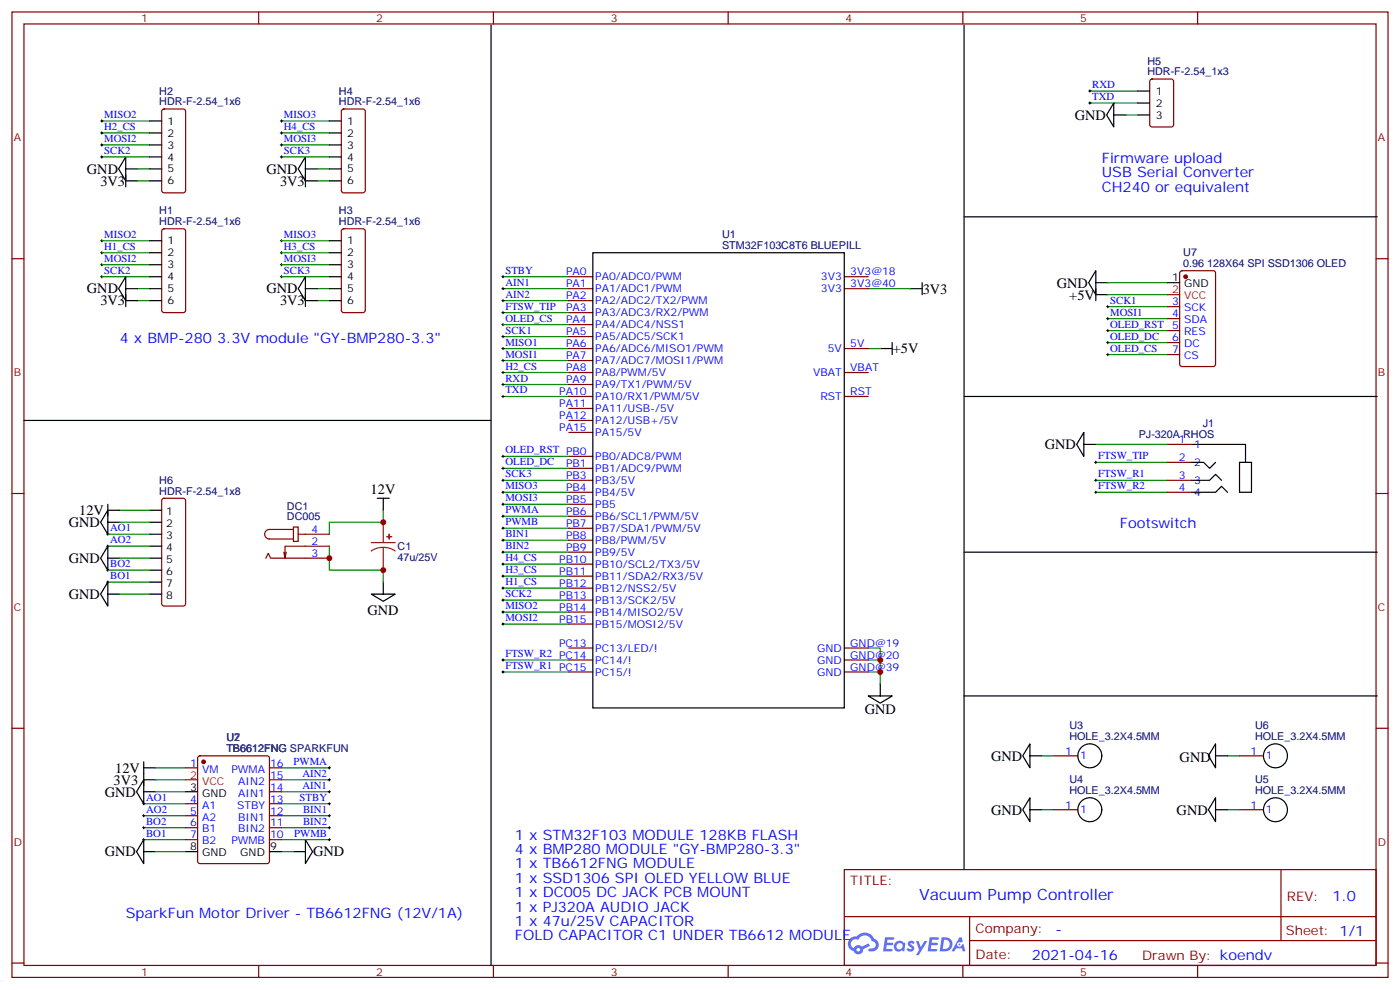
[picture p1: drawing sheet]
<svg xmlns="http://www.w3.org/2000/svg" width="412mm" height="292mm" viewBox="0 0 412 292" stroke-linecap="round" stroke-linejoin="round" font-family="sans-serif">
<g fill="none" stroke="#870000" stroke-width=".35">
<path d="M3.5 3.5h405.4v284.4h-405.4zM7.1 7.1h398.2v277.2h-398.2zM76.2 3.5v3.6M145.3 3.5v3.6M214.5 3.5v3.6M283.6 3.5v3.6M352.8 3.5v3.6M3.5 76.2h3.6M405.3 76.2h3.6M3.5 145.3h3.6M405.3 145.3h3.6M3.5 214.5h3.6"/>
<path d="M405.3 214.5h3.6M248.7 256.1h156.6v28.2h-156.6zM377.3 256.1v20.9M248.7 270h156.5M285.6 277h119.6M285.6 270v14.1M3.5 283.6h3.6M76.2 284.3v3.6M145.3 284.3v3.6M214.5 284.3v3.6M283.6 284.3v3.6M352.8 284.3v3.6"/>
<path d="M405.3 283.6h3.6"/>
</g>
<g fill="#5487ff">
<path d="M267.7 277.3a1.22 1.22 0 0 1 1.7 .3l-.4 .5a.47 .47 0 0 0-.3-.4 .47 .47 0 0 0-.5 .2l.1 .3a1.14 1.14 0 0 1 .8 1.7 1.14 1.14 0 0 1-1.9 0l-.2-.2 .5-.5 .7 .4a.29 .29 0 0 0 .3-.3 .29 .29 0 0 0-.2-.3 1.04 1.04 0 0 1-.6-1.7z"/>
<path d="M260.7 276h2.4l.3 .2-.2 .5-1.8 .1-.1 .8h1.5l.3 .4-.3 .4h-1.6l-.2 1.1h1.7l.2 .3-.2 .3-2.6 .1z"/>
<path d="M273.8 276h2.4l.3 .2-.1 .5-1.8 .1-.2 .8h1.6l.3 .4-.4 .4h-1.6l-.1 1.1h1.7l.2 .3-.2 .3-2.6 .1z"/>
<path d="M282.6 276.1h.7l.3 1.2-.6 .3a.69 .69 0 0 0-1 .3 .69 .69 0 0 0 .4 1 .69 .69 0 0 0 .9-.7l.5-.2 .6 2.2h-.8l-.2-.9h-1.8l-.5 .9h-.8z"/>
<path d="M269.8 277.1h.8l.6 1.8 1.1-1.8h.9l-2.6 4.2h-.8l.9-1.5z"/>
<path d="M277.4 276.1l-.6 4.1h1.3a2.11 2.11 0 0 0 2.5-2.1 2.11 2.11 0 0 0-2.5-2zM278.1 276.8a1.39 1.39 0 0 1 1.7 1.4 1.39 1.39 0 0 1-1.8 1.3h-.3z"/>
<path d="M263.7 277.7a1.54 1.54 0 0 0-.1 2.1 1.54 1.54 0 0 0 2.2 .2l.6 .2 .3-2.3-.2-.2-.4-.1a1.49 1.49 0 0 0-2.4 .1zM264 278.7a.94 .94 0 0 1 1.8 0 .94 .94 0 0 1-1.8 0z"/>
<path d="M250.4 276.4a2.18 2.18 0 0 0 1.1 3.7 1.44 1.44 0 0 0 1.6 1 1.44 1.44 0 0 0 1.2-1.5l2-1-.5-.8-1.9 1a1.47 1.47 0 0 0-2.4 .4 1.39 1.39 0 0 1-.7-1.9 1.39 1.39 0 0 1 2-.5 2.12 2.12 0 0 1 2.2-1.3 2.12 2.12 0 0 1 1.9 1.7 1.14 1.14 0 0 1 1.1 1.4 1.14 1.14 0 0 1-1.7 .8 .43 .43 0 0 0-.5 .3 .43 .43 0 0 0 .4 .5 1.98 1.98 0 0 0 2.5-1.2 1.98 1.98 0 0 0-1.2-2.5 3.1 3.1 0 0 0-5.3-.7l-.9 .1zM252.3 279.7a.55 .55 0 0 1 1.1 0 .55 .55 0 0 1-1.1 0z"/>
<circle cx="282.6" cy="278.1" r=".26"/>
</g>
<g fill="none" stroke="#000" stroke-width=".35">
<path d="M144.6 7.4v276.9M284 7.4v248.7M44.1 35.6h3.5M44.1 39.2h3.5M97 35.6h3.5M97 39.2h3.5M328.1 30.3v7.1l-2.1-3.5zM328.1 33.9h3.5M335.1 33.9h3.6M335.1 26.8h3.6M335.1 30.3h3.6M37 46.2v7.1l-2.1-3.6z"/>
<path d="M37 49.7h3.6M37 53.3h3.6M37 51.5v3.5M44.1 49.7h3.5M44.1 53.3h3.5M44.1 42.7h3.5M44.1 46.2h3.5M90 46.2v7.1l-2.2-3.6zM90 49.7h3.5M90 53.3h3.5M90 51.5v3.5M97 49.7h3.5"/>
<path d="M97 53.3h3.5M97 42.7h3.5M97 46.2h3.5M44.1 70.9h3.5M44.1 74.4h3.5M44.1 78h3.5M97 70.9h3.5M97 74.4h3.5M97 78h3.5M174.6 74.4h74.1v134.1h-74.1zM284 63.9h121.7M322.8 79.7v7.1l-2.1-3.5z"/>
<path d="M37 81.5v7l-2.1-3.5zM37 85h3.6M37 86.8v3.5M37 88.5h3.6M44.1 85h3.5M44.1 88.5h3.5M44.1 81.5h3.5M90 81.5v7l-2.2-3.5zM90 85h3.5M90 86.8v3.5M90 88.5h3.5M97 85h3.5"/>
<path d="M97 88.5h3.5M97 81.5h3.5M268.1 85h3.5M271.6 83.3v3.5M322.8 83.3h3.5M322.8 86.8h3.5M322.8 85v3.5M344 83.3h3.5M259.3 102.7h3.5M262.8 100.9v3.5M284 116.8h121.7M7.1 123.8h137.5"/>
<path d="M319.3 127.4v7l-2.2-3.5zM319.3 130.9h3.5M351 130.9h15.9v5.3M351 136.2h3.5l1.8 1.7 1.8-1.7M365.1 136.2h3.6v8.8h-3.6zM31.7 150.3v7l-2.1-3.5zM31.7 150.3h3.6M31.7 153.8h3.6M31.7 148.5v3.5M44.1 150.3h3.5M44.1 153.8h3.5M44.1 157.3h3.5"/>
<path d="M111.1 146.8h3.6M112.9 146.8v3.5M351 141.5h5.3l1.8-1.8 1.7 1.8M351 145h7.1l1.7-1.8 1.8 1.8M31.7 160.9v7l-2.1-3.5zM31.7 171.4v7.1l-2.1-3.5zM31.7 164.4h3.6M31.7 175h3.6M44.1 160.9h3.5M44.1 164.4h3.5M44.1 167.9h3.5M44.1 171.4h3.5"/>
<path d="M44.1 175h3.5M109.4 175h7l-3.5 2.1zM112.9 171.4v3.6M284 162.6h121.7M255.8 205h7l-3.5 2.1zM259.3 201.4v3.6M284 205h121.7M303.4 219.1v7l-2.1-3.5zM358.1 219.1v7l-2.1-3.5zM42.3 229.7v7l-2.1-3.5zM42.3 233.2h3.6M42.3 229.7h3.6"/>
<path d="M42.3 224.4v7M42.3 226.1h3.6M54.7 233.2h3.5M303.4 234.9v7.1l-2.1-3.5zM303.4 222.6h3.5M303.4 238.5h3.5M358.1 234.9v7.1l-2.1-3.5zM358.1 222.6h3.5M358.1 238.5h3.5M42.3 247.3v7.1l-2.1-3.6zM42.3 250.8h3.6M54.7 250.8h3.5"/>
<path d="M79.4 250.8h3.5M86.4 250.8h3.6M90 247.3l2.1 3.5-2.1 3.6z"/>
<circle cx="321" cy="222.6" r="3.5"/>
<circle cx="321" cy="238.5" r="3.5"/>
<circle cx="375.7" cy="222.6" r="3.5"/>
<circle cx="375.7" cy="238.5" r="3.5"/>
</g>
<g fill="none" stroke="#008700" stroke-width=".35">
<path d="M30 39.2h14.1M30 35.6h14.1M82.9 39.2h14.1M82.9 35.6h14.1M321 26.8h14.1M321 30.3h14.1M331.6 33.9h3.5M30 46.2h14.1M30 42.7h14.1M40.6 49.7h3.5M40.6 53.3h3.5M82.9 46.2h14.1"/>
<path d="M82.9 42.7h14.1M93.5 49.7h3.5M93.5 53.3h3.5M30 70.9h14.1M30 74.4h14.1M30 78h14.1M82.9 70.9h14.1M82.9 74.4h14.1M82.9 78h14.1M30 81.5h14.1M40.6 88.5h3.5M40.6 85h3.5"/>
<path d="M82.9 81.5h14.1M93.5 88.5h3.5M93.5 85h3.5M148.2 88.5h19.4M148.2 85h19.4M148.2 81.5h19.4M148.2 99.1h19.4M148.2 95.6h19.4M148.2 92.1h19.4M255.8 85h12.3M326.3 90.3h17.7M326.3 93.8h17.7"/>
<path d="M326.3 83.3h17.7M326.3 86.8h17.7M326.3 97.4h17.7M148.2 113.2h19.4M148.2 116.8h19.4M148.2 102.7h19.4M148.2 106.2h19.4M148.2 109.7h19.4M255.8 102.7h3.5M326.3 100.9h17.7M326.3 104.4h17.7M148.2 137.9h19.4"/>
<path d="M148.2 134.4h19.4M322.8 130.9h21.2M322.8 136.2h21.2M31.7 157.3h12.4M35.3 150.3h8.8M35.3 153.8h8.8M112.9 150.3v3.5h-15.9v3.5M148.2 152h19.4M148.2 155.6h19.4M148.2 159.1h19.4M148.2 141.5h19.4M148.2 145h19.4"/>
<path d="M148.2 148.5h19.4M322.8 141.5h21.2M322.8 145h21.2M31.7 171.4h12.4M31.7 167.9h12.4M31.7 160.9h12.4M35.3 164.4h8.8M35.3 175h8.8M97 160.9v7h15.9v3.5M148.2 162.6h19.4M148.2 176.7h19.4M148.2 173.2h19.4"/>
<path d="M148.2 169.7h19.4M148.2 166.2h19.4M148.2 180.3h19.4M148.2 183.8h19.4M148.2 194.4h19.4M148.2 197.9h19.4M255.8 197.9h3.5v3.5M255.8 194.4h3.5v3.5M255.8 190.9h3.5v3.5M42.3 236.7h12.4M45.9 226.1h8.8M45.9 229.7h8.8"/>
<path d="M45.9 233.2h8.8M82.9 226.1h14.1M82.9 229.7h14.1M82.9 233.2h14.1M82.9 236.7h14.1M306.9 222.6h3.5M306.9 238.5h3.5M361.6 222.6h3.5M361.6 238.5h3.5M42.3 240.2h12.4M42.3 243.8h12.4M42.3 247.3h12.4"/>
<path d="M45.9 250.8h8.8M82.9 240.2h14.1M82.9 243.8h14.1M82.9 247.3h14.1M82.9 250.8h3.5"/>
</g>
<g fill="none" stroke="#000" stroke-width=".29">
<path d="M29.6 35.6h.7M29.6 39.2h.7M30 35.3v.7M30 38.8v.7M82.5 35.6h.8M82.5 39.2h.8M82.9 35.3v.7M82.9 38.8v.7M320.7 26.8h.7M320.7 30.3h.7M321 26.5v.7M321 30v.7"/>
<path d="M29.6 42.7h.7M29.6 46.2h.7M30 42.3v.7M30 45.9v.7M82.5 42.7h.8M82.5 46.2h.8M82.9 42.3v.7M82.9 45.9v.7M29.6 74.4h.7M29.6 70.9h.7M29.6 78h.7M30 70.6v.7"/>
<path d="M30 74.1v.7M30 77.6v.7M82.5 74.4h.8M82.5 70.9h.8M82.5 78h.8M82.9 70.6v.7M82.9 74.1v.7M82.9 77.6v.7M29.6 81.5h.7M30 81.1v.7M82.5 81.5h.8M82.9 81.1v.7"/>
<path d="M147.8 88.5h.7M147.8 85h.7M147.8 81.5h.7M147.8 99.1h.7M147.8 95.6h.7M147.8 92.1h.7M148.2 81.1v.7M148.2 84.7v.7M148.2 88.2v.7M148.2 91.7v.7M148.2 95.2v.8M148.2 98.8v.7"/>
<path d="M326 90.3h.7M326 93.8h.7M326 97.4h.7M326.3 90v.7M326.3 93.5v.7M326.3 97v.7M147.8 113.2h.7M147.8 116.8h.7M147.8 102.7h.7M147.8 106.2h.7M147.8 109.7h.7M148.2 102.3v.7"/>
<path d="M148.2 105.8v.7M148.2 109.4v.7M148.2 112.9v.7M148.2 116.4v.7M326 100.9h.7M326 104.4h.7M326.3 100.5v.7M326.3 104.1v.7M147.8 137.9h.7M147.8 134.4h.7M148.2 134.1v.7M148.2 137.6v.7"/>
<path d="M322.4 136.2h.7M322.8 135.8v.7M31.4 157.3h.7M31.7 157v.7M147.8 152h.7M147.8 155.6h.7M147.8 159.1h.7M147.8 141.5h.7M147.8 145h.7M147.8 148.5h.7M148.2 141.1v.7M148.2 144.6v.7"/>
<path d="M148.2 148.2v.7M148.2 151.7v.7M148.2 155.2v.7M148.2 158.8v.7M322.4 141.5h.7M322.4 145h.7M322.8 141.1v.7M322.8 144.6v.7M31.4 171.4h.7M31.4 167.9h.7M31.4 160.9h.7M31.7 160.5v.7"/>
<path d="M31.7 167.6v.7M31.7 171.1v.7M147.8 162.6h.7M147.8 176.7h.7M147.8 173.2h.7M147.8 166.2h.7M147.8 169.7h.7M148.2 162.3v.7M148.2 165.8v.7M148.2 169.3v.7M148.2 172.9v.7M148.2 176.4v.7"/>
<path d="M148.2 179.9v.7M147.8 180.3h.7M147.8 183.8h.7M147.8 194.4h.7M147.8 197.9h.7M148.2 183.4v.8M148.2 194v.7M148.2 197.6v.7M42 236.7h.7M42.3 236.4v.7M42.3 239.9v.7M96.7 226.1h.7"/>
<path d="M96.7 229.7h.7M96.7 233.2h.7M96.7 236.7h.7M97 225.8v.7M97 229.3v.7M97 232.8v.7M97 236.4v.7M97 239.9v.7M42 240.2h.7M42 243.8h.7M42 247.3h.7M42.3 243.4v.7"/>
<path d="M42.3 246.9v.8M96.7 240.2h.7M96.7 243.8h.7M96.7 247.3h.7M97 243.4v.7M97 246.9v.8"/>
</g>
<path d="M109.4 159.8h7M112.9 153.8v6M112.9 161.2l-1.9 .3-1.6 .8M112.9 161.2l1.8 .3 1.7 .8M112.9 161.2v6.7" fill="none" stroke="#8c2424" stroke-width=".35"/>
<g fill="#8c2424" stroke="#8c2424" stroke-width=".35">
<path d="M113.9 158l1.5 .1z"/>
<path d="M114.6 157.3l.1 1.5z"/>
</g>
<g fill="none" stroke="#870000" stroke-width=".35">
<path d="M47.9 32.3l.4-.2h5.7l.6 .4 .1 23.6-.5 .6-5.9 .1-.6-.5-.1-23.5zM100.8 32.3l.4-.2h5.7l.6 .4 .1 23.6-.5 .6-5.9 .1-.6-.5-.1-23.5zM338.9 23.5l.5-.2h5.6l.7 .4v13l-.4 .6-5.9 .1-.7-.5v-12.9zM47.9 67.6l.4-.2h5.7l.6 .4 .1 23.6-.5 .6-5.9 .1-.6-.5-.1-23.5zM100.8 67.6l.4-.2h5.7l.6 .4 .1 23.6-.5 .6-5.9 .1-.6-.5-.1-23.5zM347.7 79.9l.5-.2h9.2l.6 .5 .1 27-.5 .7-9.4 .1-.7-.5v-27.1zM167.6 81.5h7M167.6 85h7M167.6 99.1h7M167.6 95.6h7M167.6 92.1h7M167.6 88.5h7"/>
<path d="M248.7 81.5h7.1M248.7 85h7.1M344 90.3h3.5M344 93.8h3.5M344 97.4h3.5M167.6 116.8h7M167.6 109.7h7M167.6 102.7h7M167.6 113.2h7M167.6 106.2h7M248.7 116.8h7.1M248.7 109.7h7.1"/>
<path d="M248.7 102.7h7.1M344 100.9h3.5M344 104.4h3.5M167.6 137.9h7M167.6 134.4h7M167.6 127.4h7M167.6 123.8h7M167.6 120.3h7M344 130.9h7M344 136.2h7M47.9 147l.4-.2h5.7l.5 .2 .2 .5v30.3l-.3 .5-.4 .2h-5.7l-.5-.2-.2-.5v-30.3zM86.4 155.2h1.4v4.3h-1.4z"/>
<path d="M86.4 155.9h-7a1.41 1.41 0 0 0-1.4 1.4 1.41 1.41 0 0 0 1.4 1.5h7M87.8 157.3h9.2M167.6 159.1h7M167.6 155.6h7M167.6 152h7M167.6 148.5h7M167.6 145h7M167.6 141.5h7M344 145h7M344 141.5h7M78.3 164.4l.7-1.4 .7 1.4h17.3M84.3 162.6l-.3 1.8"/>
<path d="M97 160.9h-13v3.5l-.4-1.8M167.6 176.7h7M167.6 173.2h7M167.6 169.7h7M167.6 166.2h7M167.6 162.6h7M167.6 190.9h7M167.6 194.4h7M167.6 197.9h7M167.6 183.8h7M167.6 180.3h7M248.7 190.9h7.1"/>
<path d="M248.7 194.4h7.1M248.7 197.9h7.1M54.7 226.1h3.5M54.7 236.7h3.5M58.4 222.8l.5-.2h19.8l.6 .4 .1 30.6-.5 .7-20 .1-.6-.5-.1-30.6zM79.4 226.1h3.5M79.4 236.7h3.5M79.4 233.2h3.5M79.4 229.7h3.5M310.4 222.6h7.1M310.4 238.5h7.1M365.1 222.6h7.1"/>
<path d="M365.1 238.5h7.1M54.7 240.2h3.5M54.7 243.8h3.5M54.7 247.3h3.5M79.4 240.2h3.5M79.4 243.8h3.5M79.4 247.3h3.5"/>
</g>
<g fill="#870000" stroke="#870000" stroke-width=".35">
<circle cx="60" cy="224.4" r=".53"/>
<circle cx="349.2" cy="81.5" r=".53"/>
</g>
<path d="M344 86.8h3.5M54.7 229.7h3.5" fill="none" stroke="#f00" stroke-width=".35"/>
<g fill="#c00">
<circle cx="259.3" cy="197.9" r=".88"/>
<circle cx="259.3" cy="194.4" r=".88"/>
<circle cx="112.9" cy="153.8" r=".88"/>
<circle cx="97" cy="164.4" r=".88"/>
<circle cx="112.9" cy="167.9" r=".88"/>
</g>
<text font-size="4.6" fill="#00f" x="270.8" y="265.1">Vacuum Pump Controller</text>
<g font-size="4.2">
<text x="316.6" y="35.3">GND</text>
<text x="25.6" y="51.2">GND</text>
<text x="78.5" y="51.2">GND</text>
<text x="29.6" y="54.7">3V3</text>
<text x="82.5" y="54.7">3V3</text>
<text x="25.6" y="86.4">GND</text>
<text x="29.6" y="90">3V3</text>
<text x="78.5" y="86.4">GND</text>
<text x="82.5" y="90">3V3</text>
<text x="271.8" y="86.5">3V3</text>
<text x="311.3" y="84.7">GND</text>
<text x="315" y="88.2">+5V</text>
<text x="263" y="104.1">+5V</text>
<text x="307.8" y="132.3">GND</text>
<text x="109.2" y="145.5">12V</text>
<text x="20.3" y="155.3">GND</text>
<text x="23.3" y="151.7">12V</text>
<text x="20.3" y="165.8">GND</text>
<text x="20.3" y="176.4">GND</text>
<text x="108.2" y="181.2">GND</text>
<text x="254.7" y="210.3">GND</text>
<text x="33.9" y="227.5">12V</text>
<text x="291.9" y="224">GND</text>
<text x="347.5" y="224.4">GND</text>
<text x="33.4" y="231.1">3V3</text>
<text x="30.9" y="234.6">GND</text>
<text x="291.9" y="239.9">GND</text>
<text x="346.6" y="239.9">GND</text>
<text x="30.9" y="252.2">GND</text>
<text x="92.3" y="252.2">GND</text>
</g>
<g font-size="4.2" fill="#00f">
<text x="324.6" y="48">Firmware upload</text>
<text x="324.6" y="52.2">USB Serial Converter</text>
<text x="324.6" y="56.4">CH240 or equivalent</text>
<text x="35.3" y="100.9">4 x BMP-280 3.3V module &quot;GY-BMP280-3.3&quot;</text>
<text x="329.8" y="155.6">Footswitch</text>
<text x="151.7" y="247.3">1 x STM32F103 MODULE 128KB FLASH</text>
<text x="151.7" y="251.5">4 x BMP280 MODULE &quot;GY-BMP280-3.3&quot;</text>
<text x="151.7" y="255.8">1 x TB6612FNG MODULE</text>
<text x="151.7" y="260">1 x SSD1306 SPI OLED YELLOW BLUE</text>
<text x="151.7" y="264.2">1 x DC005 DC JACK PCB MOUNT</text>
<text x="151.7" y="268.5">1 x PJ320A AUDIO JACK</text>
<text x="392.5" y="265.4">1.0</text>
<text x="37" y="270.2">SparkFun Motor Driver - TB6612FNG (12V/1A)</text>
<text x="151.7" y="272.7">1 x 47u/25V CAPACITOR</text>
<text x="310.9" y="274.9">-</text>
<text x="151.7" y="276.9">FOLD CAPACITOR C1 UNDER TB6612 MODULE</text>
<text x="304" y="282.7">2021-04-16</text>
</g>
<g font-size="3.9" fill="#800">
<text x="250.5" y="260.7">TITLE:</text>
<text x="379.1" y="265.4">REV:</text>
<text x="287.4" y="274.9">Company:</text>
<text x="378.7" y="275.5">Sheet: 1/1</text>
<text x="287.4" y="282.6">Date:</text>
<text x="336.4" y="282.7">Drawn By: koendv</text>
</g>
<g font-size="3.2" fill="#800">
<text x="41.6" y="6.5">1</text>
<text x="110.8" y="6.5">2</text>
<text x="179.9" y="6.5">3</text>
<text x="249.1" y="6.5">4</text>
<text x="318.2" y="6.5">5</text>
<text x="4.1" y="41.6">A</text>
<text x="405.9" y="41.6">A</text>
<text x="4.1" y="110.8">B</text>
<text x="405.9" y="110.8">B</text>
<text x="4.1" y="179.9">C</text>
<text x="405.9" y="179.9">C</text>
<text x="4.1" y="249.1">D</text>
<text x="405.9" y="249.1">D</text>
<text x="41.6" y="287.3">1</text>
<text x="110.8" y="287.3">2</text>
<text x="179.9" y="287.3">3</text>
<text x="249.1" y="287.3">4</text>
<text x="318.2" y="287.3">5</text>
</g>
<g font-size="3.2" fill="#000080">
<text x="338" y="22.2">HDR-F-2.54_1x3</text>
<text x="338" y="19">H5</text>
<text x="46.9" y="27.9">H2</text>
<text x="99.8" y="27.9">H4</text>
<text x="46.9" y="31">HDR-F-2.54_1x6</text>
<text x="99.8" y="31">HDR-F-2.54_1x6</text>
<text x="46.9" y="63.1">H1</text>
<text x="99.8" y="63.1">H3</text>
<text x="46.9" y="66.3">HDR-F-2.54_1x6</text>
<text x="99.8" y="66.3">HDR-F-2.54_1x6</text>
<text x="212.7" y="70.2">U1</text>
<text x="212.7" y="73.4">STM32F103C8T6 BLUEPILL</text>
<text x="348.6" y="75.5">U7</text>
<text x="348.6" y="78.7">0.96 128X64 SPI SSD1306 OLED</text>
<text x="354.3" y="125.9">J1</text>
<text x="335.5" y="129.1">PJ-320A RHOS</text>
<text x="46.9" y="142.5">H6</text>
<text x="46.9" y="145.7">HDR-F-2.54_1x8</text>
<text x="84.5" y="153.1">DC005</text>
<text x="84.5" y="150.2">DC1</text>
<text x="117.1" y="161.9">C1</text>
<text x="117.1" y="165.1">47u/25V</text>
<text x="315" y="214.8">U3</text>
<text x="369.7" y="214.8">U6</text>
<text x="66.7" y="221.5">TB6612FNG SPARKFUN</text>
<text x="66.7" y="218.4">U2</text>
<text x="66.7" y="221.5">TB6612FNG</text>
<text x="66.7" y="218.4">U7</text>
<text x="315" y="218">HOLE_3.2X4.5MM</text>
<text x="369.7" y="218">HOLE_3.2X4.5MM</text>
<text x="315" y="233.9">HOLE_3.2X4.5MM</text>
<text x="315" y="230.7">U4</text>
<text x="369.7" y="233.9">HOLE_3.2X4.5MM</text>
<text x="369.7" y="230.7">U5</text>
</g>
<g font-size="3.2" fill="#00f">
<text x="321.7" y="25.9">RXD</text>
<text x="321.7" y="29.5">TXD</text>
<text x="30.7" y="34.7">MISO2</text>
<text x="83.6" y="34.7">MISO3</text>
<text x="30.7" y="41.8">MOSI2</text>
<text x="30.7" y="38.3">H2_CS</text>
<text x="83.6" y="41.8">MOSI3</text>
<text x="83.6" y="38.3">H4_CS</text>
<text x="30.7" y="45.3">SCK2</text>
<text x="83.6" y="45.3">SCK3</text>
<text x="30.7" y="70">MISO2</text>
<text x="83.6" y="70">MISO3</text>
<text x="30.7" y="73.6">H1_CS</text>
<text x="30.7" y="77.1">MOSI2</text>
<text x="83.6" y="73.6">H3_CS</text>
<text x="83.6" y="77.1">MOSI3</text>
<text x="30.7" y="80.6">SCK2</text>
<text x="83.6" y="80.6">SCK3</text>
<text x="148.9" y="80.6">STBY</text>
<text x="166.8" y="81.1">PA0</text>
<text x="175.3" y="82.6">PA0/ADC0/PWM</text>
<text x="241.8" y="82.6">3V3</text>
<text x="250.5" y="81.1">3V3@18</text>
<text x="148.9" y="87.7">AIN2</text>
<text x="148.9" y="84.1">AIN1</text>
<text x="166.8" y="88.2">PA2</text>
<text x="166.8" y="84.7">PA1</text>
<text x="175.3" y="89.6">PA2/ADC2/TX2/PWM</text>
<text x="175.3" y="86.1">PA1/ADC1/PWM</text>
<text x="241.8" y="86.1">3V3</text>
<text x="250.5" y="84.7">3V3@40</text>
<text x="327" y="89.4">SCK1</text>
<text x="345.3" y="90">3</text>
<text x="148.9" y="94.7">OLED_CS</text>
<text x="148.9" y="91.2">FTSW_TIP</text>
<text x="166.8" y="95.2">PA4</text>
<text x="166.8" y="91.7">PA3</text>
<text x="175.3" y="93.1">PA3/ADC3/RX2/PWM</text>
<text x="327" y="93">MOSI1</text>
<text x="345.3" y="93.5">4</text>
<text x="348.8" y="91.7">SCK</text>
<text x="348.8" y="95.2">SDA</text>
<text x="148.9" y="98.2">SCK1</text>
<text x="148.9" y="101.8">MISO1</text>
<text x="166.8" y="98.8">PA5</text>
<text x="175.3" y="100.2">PA5/ADC5/SCK1</text>
<text x="175.3" y="96.7">PA4/ADC4/NSS1</text>
<text x="327" y="96.5">OLED_RST</text>
<text x="327" y="100">OLED_DC</text>
<text x="345.3" y="97">5</text>
<text x="345.3" y="100.5">6</text>
<text x="348.8" y="98.8">RES</text>
<text x="148.9" y="105.3">MOSI1</text>
<text x="166.8" y="105.8">PA7</text>
<text x="166.8" y="102.3">PA6</text>
<text x="175.3" y="107.2">PA7/ADC7/MOSI1/PWM</text>
<text x="175.3" y="103.7">PA6/ADC6/MISO1/PWM</text>
<text x="243.8" y="103.7">5V</text>
<text x="250.5" y="102.3">5V</text>
<text x="327" y="103.5">OLED_CS</text>
<text x="345.3" y="104.1">7</text>
<text x="348.8" y="102.3">DC</text>
<text x="348.8" y="105.8">CS</text>
<text x="148.9" y="112.4">RXD</text>
<text x="148.9" y="108.8">H2_CS</text>
<text x="166.8" y="112.9">PA9</text>
<text x="166.8" y="109.4">PA8</text>
<text x="175.3" y="110.8">PA8/PWM/5V</text>
<text x="239.5" y="110.8">VBAT</text>
<text x="250.5" y="109.4">VBAT</text>
<text x="148.9" y="115.9">TXD</text>
<text x="164.7" y="119.9">PA11</text>
<text x="164.7" y="116.4">PA10</text>
<text x="175.3" y="117.8">PA10/RX1/PWM/5V</text>
<text x="175.3" y="114.3">PA9/TX1/PWM/5V</text>
<text x="241.7" y="117.8">RST</text>
<text x="250.5" y="116.4">RST</text>
<text x="164.7" y="123.5">PA12</text>
<text x="175.3" y="124.9">PA12/USB+/5V</text>
<text x="175.3" y="121.4">PA11/USB-/5V</text>
<text x="164.7" y="127">PA15</text>
<text x="175.3" y="128.4">PA15/5V</text>
<text x="347.2" y="130.5">1</text>
<text x="351.7" y="131.9">1</text>
<text x="148.9" y="137.1">OLED_DC</text>
<text x="148.9" y="133.5">OLED_RST PB0</text>
<text x="166.8" y="137.6">PB1</text>
<text x="175.3" y="135.5">PB0/ADC8/PWM</text>
<text x="323.5" y="135.3">FTSW_TIP</text>
<text x="347.2" y="135.8">2</text>
<text x="351.7" y="137.2">2</text>
<text x="148.9" y="140.6">SCK3</text>
<text x="166.8" y="141.1">PB3</text>
<text x="175.3" y="142.5">PB3/5V</text>
<text x="175.3" y="139">PB1/ADC9/PWM</text>
<text x="323.5" y="140.6">FTSW_R1</text>
<text x="347.2" y="141.1">3</text>
<text x="351.7" y="142.5">3</text>
<text x="148.9" y="144.1">MISO3</text>
<text x="148.9" y="147.6">MOSI3</text>
<text x="166.8" y="148.2">PB5</text>
<text x="166.8" y="144.6">PB4</text>
<text x="175.3" y="149.6">PB5</text>
<text x="175.3" y="146.1">PB4/5V</text>
<text x="323.5" y="144.1">FTSW_R2</text>
<text x="347.2" y="144.6">4</text>
<text x="351.7" y="146.1">4</text>
<text x="148.9" y="151.2">PWMA</text>
<text x="148.9" y="154.7">PWMB</text>
<text x="166.8" y="155.2">PB7</text>
<text x="166.8" y="151.7">PB6</text>
<text x="175.3" y="153.1">PB6/SCL1/PWM/5V</text>
<text x="32.5" y="160">AO2</text>
<text x="32.5" y="156.5">AO1</text>
<text x="91.7" y="157">4</text>
<text x="91.7" y="160.5">2</text>
<text x="148.9" y="158.2">BIN1</text>
<text x="148.9" y="161.7">BIN2</text>
<text x="166.8" y="158.8">PB8</text>
<text x="175.3" y="160.2">PB8/PWM/5V</text>
<text x="175.3" y="156.6">PB7/SDA1/PWM/5V</text>
<text x="32.5" y="167">BO2</text>
<text x="91.7" y="164">3</text>
<text x="148.9" y="165.3">H4_CS</text>
<text x="164.7" y="165.8">PB10</text>
<text x="166.8" y="162.3">PB9</text>
<text x="175.3" y="167.2">PB10/SCL2/TX3/5V</text>
<text x="175.3" y="163.7">PB9/5V</text>
<text x="32.5" y="170.6">BO1</text>
<text x="148.9" y="172.3">H1_CS</text>
<text x="148.9" y="168.8">H3_CS</text>
<text x="164.7" y="172.9">PB12</text>
<text x="164.7" y="169.3">PB11</text>
<text x="175.3" y="170.7">PB11/SDA2/RX3/5V</text>
<text x="148.9" y="175.9">SCK2</text>
<text x="148.9" y="179.4">MISO2</text>
<text x="164.7" y="179.9">PB14</text>
<text x="164.7" y="176.4">PB13</text>
<text x="175.3" y="177.8">PB13/SCK2/5V</text>
<text x="175.3" y="174.3">PB12/NSS2/5V</text>
<text x="148.9" y="182.9">MOSI2</text>
<text x="164.7" y="183.4">PB15</text>
<text x="175.3" y="184.9">PB15/MOSI2/5V</text>
<text x="175.3" y="181.3">PB14/MISO2/5V</text>
<text x="164.7" y="190.5">PC13</text>
<text x="175.3" y="191.9">PC13/LED/!</text>
<text x="240.7" y="191.9">GND</text>
<text x="250.5" y="190.5">GND@19</text>
<text x="148.9" y="193.5">FTSW_R2 PC14</text>
<text x="148.9" y="197">FTSW_R1 PC15</text>
<text x="175.3" y="195.4">PC14/!</text>
<text x="240.7" y="195.4">GND</text>
<text x="250.5" y="194">GND@20</text>
<text x="250.5" y="197.6">GND@39</text>
<text x="175.3" y="199">PC15/!</text>
<text x="240.7" y="199">GND</text>
<text x="56" y="225.8">1</text>
<text x="59.5" y="227.5">VM</text>
<text x="68.2" y="227.5">PWMA</text>
<text x="79.6" y="225.8">16</text>
<text x="86.5" y="225.2">PWMA</text>
<text x="313.7" y="222.2">1</text>
<text x="318.2" y="223.7">1</text>
<text x="368.4" y="222.2">1</text>
<text x="372.9" y="223.7">1</text>
<text x="70.2" y="231.1">AIN2</text>
<text x="79.6" y="232.8">14</text>
<text x="79.6" y="229.3">15</text>
<text x="89.1" y="228.8">AIN2</text>
<text x="89.1" y="232.3">AIN1</text>
<text x="43" y="235.8">AO1</text>
<text x="43" y="239.4">AO2</text>
<text x="56" y="236.4">4</text>
<text x="56" y="239.9">5</text>
<text x="59.5" y="238.1">A1</text>
<text x="69.8" y="238.1">STBY</text>
<text x="70.2" y="234.6">AIN1</text>
<text x="79.6" y="239.9">12</text>
<text x="79.6" y="236.4">13</text>
<text x="88.2" y="235.8">STBY</text>
<text x="89.3" y="239.4">BIN1</text>
<text x="313.7" y="238.1">1</text>
<text x="318.2" y="239.5">1</text>
<text x="368.4" y="238.1">1</text>
<text x="372.9" y="239.5">1</text>
<text x="43" y="242.9">BO2</text>
<text x="56" y="243.4">6</text>
<text x="59.5" y="241.7">A2</text>
<text x="59.5" y="245.2">B1</text>
<text x="70.2" y="245.2">BIN2</text>
<text x="70.2" y="241.7">BIN1</text>
<text x="79.6" y="243.4">11</text>
<text x="89.3" y="242.9">BIN2</text>
<text x="43" y="246.4">BO1</text>
<text x="56" y="246.9">7</text>
<text x="59.5" y="248.7">B2</text>
<text x="68.2" y="248.7">PWMB</text>
<text x="79.6" y="246.9">10</text>
<text x="86.7" y="246.4">PWMB</text>
</g>
<g font-size="3.2">
<text x="340.4" y="27.9">1</text>
<text x="340.4" y="34.9">3</text>
<text x="340.4" y="31.4">2</text>
<text x="49.4" y="36.7">1</text>
<text x="49.4" y="40.2">2</text>
<text x="102.3" y="36.7">1</text>
<text x="102.3" y="40.2">2</text>
<text x="49.4" y="43.7">3</text>
<text x="49.4" y="47.3">4</text>
<text x="102.3" y="43.7">3</text>
<text x="102.3" y="47.3">4</text>
<text x="49.4" y="50.8">5</text>
<text x="102.3" y="50.8">5</text>
<text x="49.4" y="54.3">6</text>
<text x="102.3" y="54.3">6</text>
<text x="49.4" y="72">1</text>
<text x="102.3" y="72">1</text>
<text x="49.4" y="75.5">2</text>
<text x="102.3" y="75.5">2</text>
<text x="49.4" y="79">3</text>
<text x="49.4" y="82.6">4</text>
<text x="102.3" y="79">3</text>
<text x="102.3" y="82.6">4</text>
<text x="345.3" y="82.9">1</text>
<text x="49.4" y="86.1">5</text>
<text x="49.4" y="89.6">6</text>
<text x="102.3" y="86.1">5</text>
<text x="102.3" y="89.6">6</text>
<text x="348.8" y="84.7">GND</text>
<text x="48.9" y="151.7">1</text>
<text x="48.9" y="155.2">2</text>
<text x="48.9" y="158.8">3</text>
<text x="48.9" y="162.3">4</text>
<text x="48.9" y="165.8">5</text>
<text x="48.9" y="169.3">6</text>
<text x="48.9" y="172.9">7</text>
<text x="48.9" y="176.4">8</text>
<text x="56" y="232.8">3</text>
<text x="59.5" y="234.6">GND</text>
<text x="56" y="250.5">8</text>
<text x="79.6" y="250.5">9</text>
<text x="59.5" y="252.2">GND</text>
<text x="70.8" y="252.2">GND</text>
</g>
<g font-size="3.2" fill="#f00">
<text x="345.3" y="86.4">2</text>
<text x="348.8" y="88.2">VCC</text>
<text x="56" y="229.3">2</text>
<text x="59.5" y="231.1">VCC</text>
</g>
</svg>
